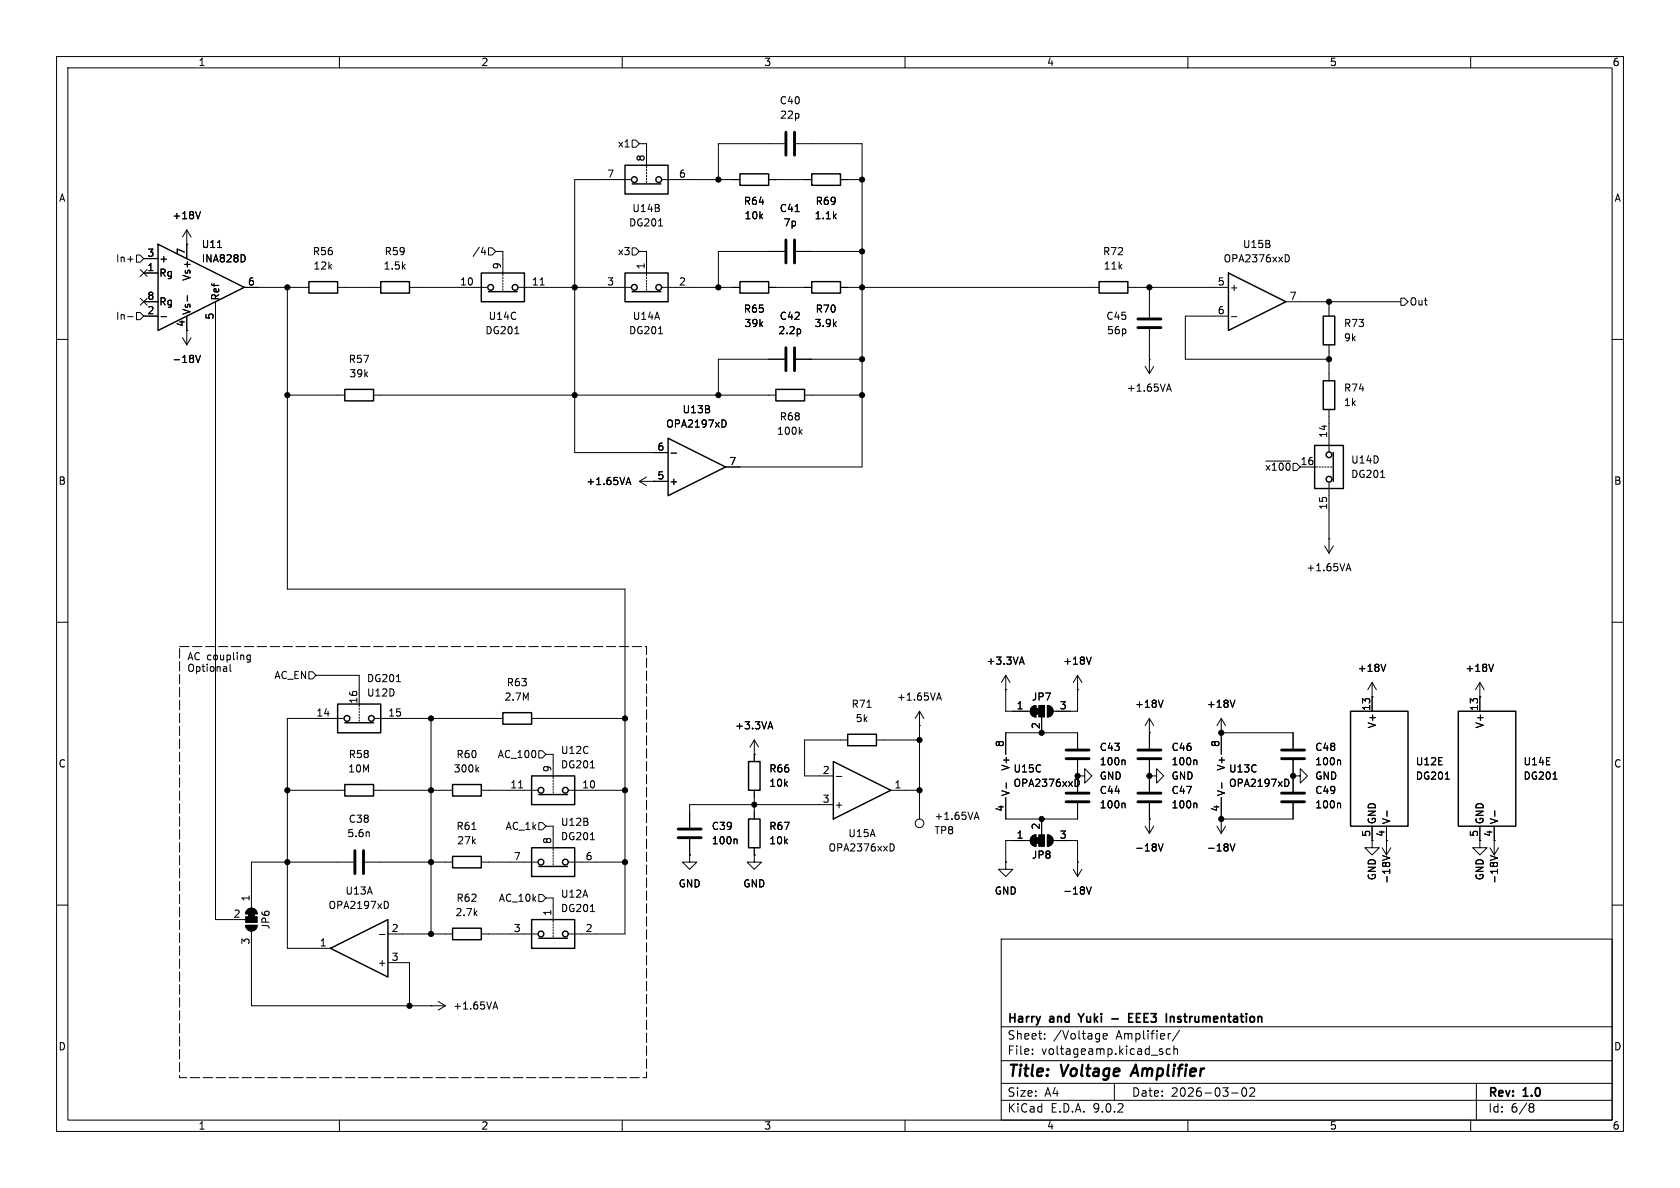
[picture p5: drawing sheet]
<svg xmlns="http://www.w3.org/2000/svg" width="297mm" height="210mm" viewBox="0 0 297 210" stroke-linecap="round" stroke-linejoin="round" font-family="sans-serif">
<g fill="none" stroke="#000" stroke-width=".18">
<path d="M10 10h277v190h-277zM12 12h273v186h-273zM60 10v2M110 10v2M160 10v2M210 10v2M260 10v2M35.4 37.4l-.4 1.3M111.5 31.8h-9.9v48.2h16.5M111.8 24.8h.6l.6 .6-.6 .6h-.6zM113 25.4h1.3v4.3M114.3 30v.2"/>
<path d="M114.3 30.5v.2M114.3 31v.2M114.3 31.5v.3M114.3 32v.3M116.4 39.9h.7M117.1 31.8h13.7M135.9 31.8h7.6M138.7 25.4h-11.7v6.4M140.6 37.4h.7M140.7 25.4h11.7v57.2h-24.1M148.6 31.8h3.8M22.6 56h.9"/>
<path d="M22.6 45.8h.9M24.1 45.1h.7l.6 .6-.6 .7h-.7zM24.1 55.2h.7l.6 .7-.6 .6h-.7zM24.8 47.7l1.2 1.2M24.8 52.7l1.2 1.2M25.4 45.7h2.5M25.4 48.3h2.5M25.4 53.3h2.5M25.4 55.9h2.5M26 47.7l-1.2 1.2M26 52.7l-1.2 1.2M28.5 56h.9"/>
<path d="M32.3 59.7l.7 1.3M33 43.2h.1M33 40.6l-.7 1.3M33 40.6l.8 1.3M33 40.6v5.1M33 55.9v5.1M33.1 52.3v.9M33.8 59.7l-.8 1.3M38.1 53.3v109.3h5.3M38.5 43.8h.7M43.2 50.8h11.4M43.2 45.2l.2 .4-.2 .5"/>
<path d="M50.8 50.8v53.3h59.7v61h-9.9M59.7 50.8h7.6M72.4 50.8h13.7M85.1 44.6h.8M85.7 44.2v.8M86.4 43.8h.6l.6 .7-.6 .6h-.6zM87.6 44.5h1.3v4.3M88.9 49v.3M88.9 49.5v.3M88.9 50v.3M88.9 50.5v.3M88.9 51.1v.2"/>
<path d="M91 59h.7M91.7 50.8h19.8M95.5 50.4h.7M111.8 43.8h.6l.6 .7-.6 .6h-.6zM113 44.5h1.3v4.3M114.3 49v.3M114.3 49.5v.3M114.3 50v.3M114.3 50.5v.3M114.3 51.1v.2M116.4 59h.7M117.1 50.8h13.7"/>
<path d="M135.9 50.8h7.6M138.7 44.5h-11.7v6.3M140.7 44.5h11.7M141.5 58.3v.6M148.6 50.8h45.7M199.4 50.8h17.8M203.2 50.8v5.3M203.2 58.2v7.8M217.2 55.9h-7.7v7.6h25.4M217.7 56h1M227.2 45a.64 .64 0 0 1 .7 .7 .64 .64 0 0 1-.7 .6M227.3 53.3h20.3"/>
<path d="M234.9 53.3v2.6M247.6 52.7h.7l.6 .6-.6 .7h-.7zM10 60h2M34.6 62.8l.4 1.3 .4-1.3M50.8 69.9h10.2M66 69.9h71.2M127.9 74.2a.68 .68 0 0 1 .5 .7 .68 .68 0 0 1-.5 .6M138.7 63.5h-11.7v6.4M140.7 63.5h11.7M141.4 76.3l.4 .5M141.8 75.9l-.5 .5M142.2 69.9h10.2"/>
<path d="M202.4 64.8l.8 1.2M203.2 63.5h.1M204 64.8l-.8 1.2M206.2 69.2l.4-1.3 .5 1.3M206.3 68.8h.6M234.9 61v6.3M234.9 72.4v7.4M285 60h2M110.7 85.7l.4-1.3 .4 1.3M110.8 85.3h.6M113 85.1l1.3 .8M113 85.1h5.1"/>
<path d="M114.3 84.3l-1.3 .8M115.6 85.1h.1M118.6 80.1h1M223.8 81.5h4.4M229.9 82.6h3M233.2 82.6h.2M233.7 82.6h.2M234.2 82.6h.2M234.2 96.5l.7 1.3M234.7 82.6h.2M234.9 95.3h.1M234.9 85.3v12.5"/>
<path d="M235.2 82.6h.3M235.7 96.5l-.8 1.3M244.1 84.4h.7M10 110h2M40.7 117.4v1.1l.2 .2M43.6 116.4l.3 .2h.3M44.2 115.8v1l-.2 .3-.3-.1M44.2 115.9l-.3-.1-.3 .2M54.6 118.7h.6l.7 .7-.7 .6h-.6zM55.9 119.4h7.6v5.6M177.8 119.4l-.8 1.3M177.8 119.4l.8 1.3"/>
<path d="M177.8 119.4v6.3h4.3M180.3 117.1h.6M180.6 116.1l.5 1.3M190.5 119.4l-.8 1.3M190.5 119.4l.8 1.3M190.5 119.4v6.3h-4.3M192.9 116.1l-.4 1.3M238 100.9l.4-1.3 .4 1.3M238.1 100.5h.6M245 117.4l-.4 1.3M264 117.4l-.4 1.3M285 110h2"/>
<path d="M50.8 139.7h10.2M60.7 127h-9.9v40.6h7.6M63.5 125.2v.3M63.5 125.7v.3M63.5 126.2v.3M63.5 126.7v.3M63.5 127.3v.2M66 139.7h14M66.3 127h22.6M70.1 120.5h.7M76.2 127v38.1M84.3 136l.3 .5"/>
<path d="M84.6 135.6l-.4 .5M85.1 139.7h9.9M91.7 139.3h.7M94 127h16.5M95.2 132.7h.7l.6 .7-.6 .6h-.7zM96.5 133.4h1.3v4.3M97.8 137.9v.3M97.8 138.4v.3M97.8 138.9v.3M97.8 139.4v.3M97.8 140v.2M100.6 139.7h9.9"/>
<path d="M104.4 135.7h.7M133.3 133.4h.1M133.3 130.8l-.7 1.3M133.3 130.8l.8 1.3M133.3 130.8v3.8M133.3 139.7v5.1M135.9 128.5h.6M136.2 127.6l.4 1.2M147.8 137.3h1M149.9 130.8h-7.7v6.4h5.1M153.3 125h.7M154.9 130.8h7.7"/>
<path d="M157.5 139.7h5.1M162.6 128.3h.1M162.6 125.7l-.8 1.3M162.6 125.7l.7 1.3M162.6 125.7v19.1M165.6 123.8l.4-1.3 .4 1.3M165.7 123.4h.6M177.8 121.9h.1M177.9 138.4v1M182.4 125l.7-.3v2a1.02 1.02 0 0 1-.9-.6 1.02 1.02 0 0 1 .2-1.1zM184.1 126.7v2.8M185.2 124.7a1.02 1.02 0 0 1 1 1 1.02 1.02 0 0 1-1 1z"/>
<path d="M190.1 137.7a.64 .64 0 0 1 .7 .7 .64 .64 0 0 1-.7 .6M190.5 121.9h.1M190.5 137.2h1.3v-1.3l1.2 1.3-1.2 1.2v-1.2M190.5 137.2h.1M190.5 132.3v-2.8h-12.7v3.9M190.5 134.4v5.6M198.7 134.4l.2 .1v.7M203.2 129.5h.1M203.2 137.2h1.3v-1.3l1.2 1.3-1.2 1.2v-1.2M203.2 137.2h.1M203.2 127v5.3M203.2 134.4v5.6"/>
<path d="M203.2 127l-.8 1.3M203.2 127l.8 1.3M205.6 123.8l-.4 1.2M211.4 134.4l.2 .1v.7M215.9 129.5h.1M215.9 127v6.4M215.9 127l-.8 1.3M215.9 127l.8 1.3M215.9 129.5h12.7v2.8M216 138.4v1M218.3 123.8l-.4 1.2M227.4 137.7a.68 .68 0 0 1 .5 .7 .68 .68 0 0 1-.5 .6"/>
<path d="M228.6 137.2h1.3v-1.3l1.2 1.3-1.2 1.2v-1.2M228.6 137.2h.1M228.6 134.4v5.6M236.8 134.4l.2 .1v.7M242.6 123.2h.1M242.6 120.7v5M242.6 120.7l-.8 1.2M242.6 120.7l.7 1.2M255.5 137.7h.7M261.6 123.2h.1M261.6 120.7v5M261.6 120.7l-.7 1.2"/>
<path d="M261.6 120.7l.8 1.2M274.6 137.7h.7M62.5 152.4h-18.1v8.1M64.5 152.4h15.5M65.2 147.1l.1 .8M68.2 159.3a.68 .68 0 0 1 .5 .7 .68 .68 0 0 1-.5 .6M83.4 146.6h.8M85.1 152.4h9.9M95.2 158.1h.7l.6 .7-.6 .6h-.7zM95.2 145.4h.7l.6 .7-.6 .6h-.7zM96.5 146.1h1.3v4.3M96.5 158.8h1.3v4.3"/>
<path d="M97.8 150.6v.3M97.8 151.1v.3M97.8 151.6v.3M97.8 152.1v.3M97.8 152.7v.2M100.6 152.4h9.9M104.4 148.4h.7M121.9 151.1v1.3h1.3l-1.3 1.3-1.3-1.3h1.3M121.9 151.1h.1M121.9 148.3v2.8M130.1 148.3l.2 .2v.7M133.3 151.1v1.3h1.3l-1.3 1.3-1.2-1.3h1.2"/>
<path d="M133.3 151.1h.1M133.3 149.9v1.2M147.3 142.2h-25.4v4.1M157.4 149.2a.64 .64 0 0 1 .7 .6 .64 .64 0 0 1-.7 .6M172.2 144.9l.4-1.3 .5 1.3M172.3 144.5h.7M177.8 152.4v1.3h1.3l-1.3 1.2-1.3-1.2h1.3M177.8 152.4h.1M177.8 141v3.8h12.7v-2.8M182.1 148.6h-4.3v3.8M182.4 147.9l.7-.3v2a1.02 1.02 0 0 1-.9-.6 1.02 1.02 0 0 1 .2-1.1zM184.1 144.8v2.8"/>
<path d="M185.2 147.6a1.02 1.02 0 0 1 1 1 1.02 1.02 0 0 1-1 1zM186.2 148.6h4.3v6.3M189.7 153.7l.8 1.2M190.5 152.4h.1M191.3 153.7l-.8 1.2M192.1 156.8l.4 1.3 .4-1.3M198.7 142l.2 .2v.6M202.4 146.1l.8 1.2M203.2 144.8h.1M203.2 142v5.3M204 146.1l-.8 1.2M204.8 149.2l.4 1.2 .4-1.2"/>
<path d="M211.4 142l.2 .2v.6M215.1 146.1l.8 1.2M215.9 144.8h.1M215.9 141v6.3M216.7 146.1l-.8 1.2M217.5 149.2l.4 1.2 .4-1.2M228.6 142v2.8h-12.7M236.8 142l.2 .2v.6M242.6 148.6v1.3h1.2l-1.2 1.2-1.3-1.2h1.3M242.6 148.6h.1M242.6 146.1v2.5M244.3 149.9l.8 1.2"/>
<path d="M244.4 151.3l1.3 .4-1.3 .4M245.1 146.1v5M245.2 143.3v1M245.9 149.9l-.8 1.2M261.6 148.6v1.3h1.3l-1.3 1.2-1.3-1.2h1.3M261.6 148.6h.1M261.6 146.1v2.5M263.4 149.9l.8 1.2M263.5 151.3l1.2 .4-1.2 .4M264.2 146.1v5M264.3 143.3v1M264.9 149.9l-.7 1.2"/>
<path d="M10 160h2M43.4 163.6h2.1a1.02 1.02 0 0 1-1.1 1 1.02 1.02 0 0 1-1-1zM43.7 160.8a1.02 1.02 0 0 1 1.1-.2 1.02 1.02 0 0 1 .7 .9h-2.1zM44.4 164.6v13.2h34.3M67.1 165.2h1M68.6 165.1h11.4M68.6 170.2h3.8v7.6M76.2 177.8h.1M77.5 177l1.2 .8M78.7 177.8l-1.2 .8M85.1 165.1h9.9M87.1 178.4l.5-1.3 .4 1.3"/>
<path d="M87.3 178h.6M97.8 163.3v.3M97.8 163.8v.3M97.8 164.3v.3M97.8 164.8v.3M97.8 165.4v.2M104.4 161.1h.7M177 166h108v32h-108zM285 160h2M60 198v2M110 198v2M160 198v2"/>
<path d="M177 194.5h108M177 191.5h108M177 187.5h108M177 181.5h108M182.5 186.3v.1M182.5 185.5v.1M184.7 183.6v.1M184.7 182.8v.1M195 183.2l.7-.1v-.3l-.5-.1-.2 .2 .1 .7h.6M197 191.5v3M205.2 185.9l.3 .1 .1 .2-.2 .2h-.3M205.2 185.4l.3 .1"/>
<path d="M206.8 182.7h.2M206.9 185.5l-.4-.1-.3 .3v.4l.1 .2h.6M207.5 185.5l.2-.1 .4 .1 .1 .9M207.5 184.9v1.5M208.5 182.1l-1.3 2M210 198v2M217.7 193.2h1.2M219.7 192.4l.2-.1a.81 .81 0 0 1 .6 .6 .81 .81 0 0 1-.3 .8l-.2 .1a.81 .81 0 0 1-.3-1.4zM221 192.4l.5-.1 .2 .1 .1 .3-.9 1.1h.9M260 198v2M261 191.5v6.5M270.6 195.1l.4 .1 .2 .2-.3 .3"/>
<path d="M270.6 195.7h.3M270.9 195.7l.2 .2 .1 .4-.2 .2-.4 .1"/>
<circle cx="162.6" cy="145.5" r=".76"/>
</g>
<path d="M200.8 188.2l-.9 2" fill="none" stroke="#000" stroke-width=".4"/>
<path d="M190.6 179.2l.5 .8M199.6 179.9h.5M200.3 179.2h-.7v1.5h.7M207.3 179.7l.3 .2v.8M196.6 180.1h1.1" fill="none" stroke="#000" stroke-width=".3"/>
<g fill="none" stroke="#000" stroke-width=".25">
<path d="M110.5 29.2h7.6v5.1h-7.6zM111.8 32.5h5M130.8 30.7h5.1v2.1h-5.1zM143.5 30.7h5.1v2.1h-5.1zM27.9 43.2l15.3 7.6-15.3 7.6zM54.6 49.8h5.1v2h-5.1zM67.3 49.8h5.1v2h-5.1zM85.1 48.3h7.6v5h-7.6zM86.4 51.6h5M110.5 48.3h7.6v5h-7.6zM111.8 51.6h5M130.8 49.8h5.1v2h-5.1z"/>
<path d="M143.5 49.8h5.1v2h-5.1zM194.3 49.8h5.1v2h-5.1zM217.2 48.3l10.1 5-10.1 5.1zM233.9 55.9h2.1v5.1h-2.1zM61 68.8h5v2.1h-5zM118.1 77.5l10.2 5.1-10.2 5zM137.2 68.8h5v2.1h-5zM232.4 78.7h5.1v7.7h-5.1zM233.9 67.3h2.1v5.1h-2.1zM235.7 80v5.1M59.7 124.5h7.6v5h-7.6zM61 138.7h5v2h-5z"/>
<path d="M61 127.8h5M80 138.7h5.1v2h-5.1zM88.9 126h5.1v2h-5.1zM94 137.2h7.6v5h-7.6zM132.3 134.6h2.1v5.1h-2.1zM147.3 134.6l10.2 5.1-10.2 5.1zM149.9 129.8h5v2h-5zM238.8 125.7h10.1v20.4h-10.1zM257.8 125.7h10.2v20.4h-10.2zM80 151.4h5.1v2h-5.1zM94 149.9h7.6v5h-7.6zM95.2 140.5h5.1"/>
<path d="M95.2 153.2h5.1M132.3 144.8h2.1v5.1h-2.1zM58.4 167.6l10.2-5v10.1zM80 164.1h5.1v2h-5.1zM94 162.6h7.6v5h-7.6zM95.2 165.9h5.1"/>
<circle cx="112.1" cy="31.8" r=".51"/>
<circle cx="116.5" cy="31.8" r=".51"/>
<circle cx="86.7" cy="50.8" r=".51"/>
<circle cx="91.1" cy="50.8" r=".51"/>
<circle cx="112.1" cy="50.8" r=".51"/>
<circle cx="116.5" cy="50.8" r=".51"/>
<circle cx="235" cy="80.4" r=".51"/>
<circle cx="235" cy="84.7" r=".51"/>
<circle cx="61.3" cy="127" r=".51"/>
<circle cx="65.7" cy="127" r=".51"/>
<circle cx="95.6" cy="139.7" r=".51"/>
<circle cx="99.9" cy="139.7" r=".51"/>
<circle cx="95.6" cy="152.4" r=".51"/>
<circle cx="99.9" cy="152.4" r=".51"/>
<circle cx="95.6" cy="165.1" r=".51"/>
<circle cx="99.9" cy="165.1" r=".51"/>
</g>
<g fill="none" stroke="#000" stroke-width=".51">
<path d="M138.9 23.4v4M140.5 23.4v4M138.9 42.4v4.1M140.5 42.4v4.1M201.2 56.4h4M201.2 57.9h4M138.9 61.5v4M140.5 61.5v4M188.5 132.6h4M188.5 134.1h4M201.2 132.6h4M201.2 134.1h4"/>
<path d="M226.6 132.6h4M226.6 134.1h4M62.7 150.4v4M64.3 150.4v4M119.9 146.6h4.1M119.9 148.1h4.1M188.5 140.2h4M188.5 141.7h4M201.2 140.2h4M201.2 141.7h4M226.6 140.2h4M226.6 141.7h4"/>
</g>
<g fill="#000" stroke="#000" stroke-width=".18">
<path d="M183.1 125.2h.5v1h-.5zM182.4 125l.7-.3v2a1.02 1.02 0 0 1-.9-.6 1.02 1.02 0 0 1 .2-1.1zM183.6 124.7h1.1v2h-1.1zM185.2 124.7a1.02 1.02 0 0 1 1 1 1.02 1.02 0 0 1-1 1zM183.1 148.1h.5v1h-.5zM182.4 147.9l.7-.3v2a1.02 1.02 0 0 1-.9-.6 1.02 1.02 0 0 1 .2-1.1zM183.6 147.6h1.1v2h-1.1zM185.2 147.6a1.02 1.02 0 0 1 1 1 1.02 1.02 0 0 1-1 1zM43.4 163.6h2.1a1.02 1.02 0 0 1-1.1 1 1.02 1.02 0 0 1-1-1zM43.9 161.5h1.1v.6h-1.1zM43.7 160.8a1.02 1.02 0 0 1 1.1-.2 1.02 1.02 0 0 1 .7 .9h-2.1zM43.4 162.1h2.1v1h-2.1z"/>
<circle cx="127" cy="31.8" r=".46"/>
<circle cx="152.4" cy="31.8" r=".46"/>
<circle cx="50.8" cy="50.8" r=".46"/>
<circle cx="101.6" cy="50.8" r=".46"/>
<circle cx="127" cy="50.8" r=".46"/>
<circle cx="152.4" cy="50.8" r=".46"/>
<circle cx="152.4" cy="44.5" r=".46"/>
<circle cx="203.2" cy="50.8" r=".46"/>
<circle cx="234.9" cy="53.3" r=".46"/>
<circle cx="50.8" cy="69.9" r=".46"/>
<circle cx="101.6" cy="69.9" r=".46"/>
<circle cx="127" cy="69.9" r=".46"/>
<circle cx="152.4" cy="69.9" r=".46"/>
<circle cx="152.4" cy="63.5" r=".46"/>
<circle cx="234.9" cy="63.5" r=".46"/>
<circle cx="50.8" cy="139.7" r=".46"/>
<circle cx="76.2" cy="127" r=".46"/>
<circle cx="76.2" cy="139.7" r=".46"/>
<circle cx="110.5" cy="139.7" r=".46"/>
<circle cx="110.5" cy="127" r=".46"/>
<circle cx="162.6" cy="130.8" r=".46"/>
<circle cx="162.6" cy="139.7" r=".46"/>
<circle cx="184.1" cy="129.5" r=".46"/>
<circle cx="190.5" cy="137.2" r=".46"/>
<circle cx="203.2" cy="137.2" r=".46"/>
<circle cx="215.9" cy="129.5" r=".46"/>
<circle cx="228.6" cy="137.2" r=".46"/>
<circle cx="50.8" cy="152.4" r=".46"/>
<circle cx="76.2" cy="152.4" r=".46"/>
<circle cx="110.5" cy="152.4" r=".46"/>
<circle cx="133.3" cy="142.2" r=".46"/>
<circle cx="184.1" cy="144.8" r=".46"/>
<circle cx="215.9" cy="144.8" r=".46"/>
<circle cx="72.4" cy="177.8" r=".46"/>
<circle cx="76.2" cy="165.1" r=".46"/>
</g>
<path d="M31.7 114.3h82.6v76.2h-82.6z" fill="none" stroke="#000" stroke-width=".18" stroke-dasharray="1.7 .6"/>
<g font-size="2.8">
<text x="178" y="190.9">Title:</text>
<text x="187.7" y="190.9">Voltage</text>
<text x="201" y="190.9">Amplifier</text>
</g>
<g font-size="2.1">
<text x="178" y="184">Sheet:</text>
<text x="178" y="181.2">Harry</text>
<text x="185.7" y="181.2">and</text>
<text x="186.2" y="184">/Voltage</text>
<text x="191.5" y="181.2">Yuki</text>
<text x="197.4" y="184">Amplifier/</text>
<text x="201.4" y="181.2">EEE3</text>
<text x="208.6" y="181.2">Instrumentation</text>
<text x="178" y="186.7">File:</text>
<text x="184.1" y="186.7">voltageamp.kicad_sch</text>
<text x="178" y="196.9">KiCad</text>
<text x="178" y="194.1">Size:</text>
<text x="184.7" y="194.1">A4</text>
<text x="185.7" y="196.9">E.D.A.</text>
<text x="193.3" y="196.9">9.0.2</text>
<text x="200" y="194.1">Date:</text>
<text x="207" y="194.1">2026-03-02</text>
<text x="263" y="194.3">Rev:</text>
<text x="263" y="196.9">Id:</text>
<text x="267.1" y="196.9">6/8</text>
<text x="269.4" y="194.3">1.0</text>
</g>
<g font-size="1.8">
<text x="35" y="11.9">1</text>
<text x="85" y="11.9">2</text>
<text x="135" y="11.9">3</text>
<text x="185" y="11.9">4</text>
<text x="235" y="11.9">5</text>
<text x="285" y="11.9">6</text>
<text x="137.8" y="18.6">C40</text>
<text x="137.8" y="21.2">22p</text>
<text x="109.1" y="26.3">x1</text>
<text x="114" y="28.6" transform="rotate(-90 114 28.6)">8</text>
<text x="10.3" y="35.9">A</text>
<text x="107.2" y="31.5">7</text>
<text x="119.9" y="31.5">6</text>
<text x="285.3" y="35.9">A</text>
<text x="30.4" y="39">+18V</text>
<text x="111.1" y="40.2">DG201</text>
<text x="111.7" y="37.7">U14B</text>
<text x="131.4" y="36.4">R64</text>
<text x="131.5" y="39">10k</text>
<text x="137.8" y="37.7">C41</text>
<text x="138.4" y="40.2">7p</text>
<text x="143.9" y="39">1.1k</text>
<text x="144.1" y="36.4">R69</text>
<text x="20.4" y="46.6">In+</text>
<text x="26" y="45.5">3</text>
<text x="28.1" y="46.6">+</text>
<text x="32.8" y="45.2" transform="rotate(-90 32.8 45.2)">7</text>
<text x="35.6" y="44">U11</text>
<text x="35.6" y="46.6">INA828D</text>
<text x="55.2" y="45.3">R56</text>
<text x="55.3" y="47.9">12k</text>
<text x="67.7" y="47.9">1.5k</text>
<text x="67.9" y="45.3">R59</text>
<text x="83.4" y="45.3">/4</text>
<text x="88.6" y="47.7" transform="rotate(-90 88.6 47.7)">9</text>
<text x="109.1" y="45.3">x3</text>
<text x="114" y="47.7" transform="rotate(-90 114 47.7)">1</text>
<text x="194.9" y="45.3">R72</text>
<text x="195" y="47.9">11k</text>
<text x="216.2" y="46.6">OPA2376xxD</text>
<text x="219.6" y="44">U15B</text>
<text x="26" y="48">1</text>
<text x="26" y="53.1">8</text>
<text x="28.1" y="49.1">Rg</text>
<text x="33.9" y="49.7" transform="rotate(-90 33.9 49.7)">Vs+</text>
<text x="39" y="53.2" transform="rotate(-90 39 53.2)">Ref</text>
<text x="43.7" y="50.5">6</text>
<text x="81.2" y="50.5">10</text>
<text x="93.9" y="50.5">11</text>
<text x="107.2" y="50.5">3</text>
<text x="119.9" y="50.5">2</text>
<text x="215.2" y="50.5">5</text>
<text x="217.3" y="51.7">+</text>
<text x="227.9" y="53.1">7</text>
<text x="20.4" y="56.7">In-</text>
<text x="26" y="55.6">2</text>
<text x="28.1" y="54.2">Rg</text>
<text x="32.8" y="57.9" transform="rotate(-90 32.8 57.9)">4</text>
<text x="33.9" y="55.8" transform="rotate(-90 33.9 55.8)">Vs-</text>
<text x="37.8" y="56.6" transform="rotate(-90 37.8 56.6)">5</text>
<text x="85.7" y="59.3">DG201</text>
<text x="86.3" y="56.7">U14C</text>
<text x="111.1" y="59.3">DG201</text>
<text x="111.8" y="56.7">U14A</text>
<text x="131.4" y="55.5">R65</text>
<text x="131.5" y="58">39k</text>
<text x="137.5" y="59.3">2.2p</text>
<text x="137.8" y="56.7">C42</text>
<text x="143.9" y="58">3.9k</text>
<text x="144.1" y="55.5">R70</text>
<text x="195.5" y="56.7">C45</text>
<text x="195.6" y="59.3">56p</text>
<text x="215.2" y="55.6">6</text>
<text x="237.5" y="58">R73</text>
<text x="249.1" y="54.2">Out</text>
<text x="30.4" y="64.4">-18V</text>
<text x="61.6" y="64.4">R57</text>
<text x="237.5" y="60.6">9k</text>
<text x="61.7" y="66.9">39k</text>
<text x="199.1" y="69.4">+1.65VA</text>
<text x="237.5" y="69.4">R74</text>
<text x="237.5" y="72">1k</text>
<text x="117.7" y="75.8">OPA2197xD</text>
<text x="120.6" y="73.3">U13B</text>
<text x="137.3" y="77.1">100k</text>
<text x="137.8" y="74.5">R68</text>
<text x="234.7" y="77.5" transform="rotate(-90 234.7 77.5)">14</text>
<text x="116.1" y="79.8">6</text>
<text x="128.8" y="82.3">7</text>
<text x="223.5" y="83.4">~{x100}</text>
<text x="229.8" y="82.3">16</text>
<text x="238.8" y="82.1">U14D</text>
<text x="10.3" y="85.9">B</text>
<text x="103.6" y="86">+1.65VA</text>
<text x="116.1" y="84.8">5</text>
<text x="118.2" y="86">+</text>
<text x="238.8" y="84.7">DG201</text>
<text x="285.3" y="85.9">B</text>
<text x="234.7" y="90.2" transform="rotate(-90 234.7 90.2)">15</text>
<text x="230.9" y="101.2">+1.65VA</text>
<text x="33" y="117">AC coupling</text>
<text x="33" y="119.1">Optional</text>
<text x="174.3" y="117.7">+3.3VA</text>
<text x="187.9" y="117.7">+18V</text>
<text x="239.9" y="119">+18V</text>
<text x="259" y="119">+18V</text>
<text x="48.4" y="120.2">AC_EN</text>
<text x="63.2" y="124.5" transform="rotate(-90 63.2 124.5)">16</text>
<text x="64.8" y="123.3">U12D</text>
<text x="64.8" y="120.8">DG201</text>
<text x="89.1" y="124.1">2.7M</text>
<text x="89.5" y="121.5">R63</text>
<text x="150.5" y="125.3">R71</text>
<text x="158.5" y="124.1">+1.65VA</text>
<text x="179.6" y="125.5">1</text>
<text x="182.3" y="124.1">JP7</text>
<text x="187.3" y="125.5">3</text>
<text x="200.6" y="125.3">+18V</text>
<text x="213.3" y="125.3">+18V</text>
<text x="242.3" y="125.8" transform="rotate(-90 242.3 125.8)">13</text>
<text x="261.4" y="125.8" transform="rotate(-90 261.4 125.8)">13</text>
<text x="55.8" y="126.7">14</text>
<text x="68.5" y="126.7">15</text>
<text x="129.9" y="129.1">+3.3VA</text>
<text x="151.2" y="127.9">5k</text>
<text x="183.9" y="129" transform="rotate(-90 183.9 129)">2</text>
<text x="243.4" y="128.8" transform="rotate(-90 243.4 128.8)">V+</text>
<text x="262.5" y="128.8" transform="rotate(-90 262.5 128.8)">V+</text>
<text x="10.3" y="135.9">C</text>
<text x="61.5" y="136.8">10M</text>
<text x="61.6" y="134.2">R58</text>
<text x="80.1" y="136.8">300k</text>
<text x="80.6" y="134.2">R60</text>
<text x="87.9" y="134.2">AC_100</text>
<text x="97.5" y="136.6" transform="rotate(-90 97.5 136.6)">9</text>
<text x="99.1" y="133.5">U12C</text>
<text x="99.1" y="136">DG201</text>
<text x="135.9" y="136.8">R66</text>
<text x="145.3" y="136.9">2</text>
<text x="177.5" y="132.2" transform="rotate(-90 177.5 132.2)">8</text>
<text x="178.7" y="136.3" transform="rotate(-90 178.7 136.3)">V+</text>
<text x="179.1" y="136.8">U15C</text>
<text x="194.3" y="135.5">100n</text>
<text x="194.3" y="132.9">C43</text>
<text x="207" y="135.5">100n</text>
<text x="207" y="132.9">C46</text>
<text x="215.6" y="132.2" transform="rotate(-90 215.6 132.2)">8</text>
<text x="216.8" y="136.3" transform="rotate(-90 216.8 136.3)">V+</text>
<text x="217.2" y="136.8">U13C</text>
<text x="232.4" y="135.5">100n</text>
<text x="232.4" y="132.9">C48</text>
<text x="250.2" y="135.5">U12E</text>
<text x="269.2" y="135.5">U14E</text>
<text x="285.3" y="135.9">C</text>
<text x="90.1" y="139.4">11</text>
<text x="102.8" y="139.4">10</text>
<text x="135.9" y="139.3">10k</text>
<text x="145.3" y="142">3</text>
<text x="147.4" y="143.1">+</text>
<text x="158" y="139.4">1</text>
<text x="177.5" y="143.6" transform="rotate(-90 177.5 143.6)">4</text>
<text x="178.7" y="140.8" transform="rotate(-90 178.7 140.8)">V-</text>
<text x="179.1" y="139.3">OPA2376xxD</text>
<text x="194.3" y="143.1">100n</text>
<text x="194.3" y="138">GND</text>
<text x="194.3" y="140.6">C44</text>
<text x="207" y="143.1">100n</text>
<text x="207" y="138">GND</text>
<text x="207" y="140.6">C47</text>
<text x="215.6" y="143.6" transform="rotate(-90 215.6 143.6)">4</text>
<text x="216.8" y="140.8" transform="rotate(-90 216.8 140.8)">V-</text>
<text x="217.2" y="139.3">OPA2197xD</text>
<text x="232.4" y="138">GND</text>
<text x="232.4" y="143.1">100n</text>
<text x="232.4" y="140.6">C49</text>
<text x="250.2" y="138">DG201</text>
<text x="269.2" y="138">DG201</text>
<text x="61.3" y="148.2">5.6n</text>
<text x="61.6" y="145.6">C38</text>
<text x="80.6" y="146.9">R61</text>
<text x="80.7" y="149.5">27k</text>
<text x="89.3" y="146.9">AC_1k</text>
<text x="97.5" y="149.3" transform="rotate(-90 97.5 149.3)">8</text>
<text x="99.1" y="146.2">U12B</text>
<text x="99.1" y="148.7">DG201</text>
<text x="125.7" y="149.5">100n</text>
<text x="125.7" y="146.9">C39</text>
<text x="135.9" y="149.5">10k</text>
<text x="135.9" y="146.9">R67</text>
<text x="149.9" y="148.2">U15A</text>
<text x="165.1" y="147.7">TP8</text>
<text x="165.1" y="145.1">+1.65VA</text>
<text x="179.6" y="148.3">1</text>
<text x="183.9" y="146.8" transform="rotate(-90 183.9 146.8)">2</text>
<text x="187.3" y="148.3">3</text>
<text x="242.3" y="148" transform="rotate(-90 242.3 148)">5</text>
<text x="243.4" y="145.8" transform="rotate(-90 243.4 145.8)">GND</text>
<text x="244.9" y="148" transform="rotate(-90 244.9 148)">4</text>
<text x="246" y="145.8" transform="rotate(-90 246 145.8)">V-</text>
<text x="261.4" y="148" transform="rotate(-90 261.4 148)">5</text>
<text x="262.5" y="145.8" transform="rotate(-90 262.5 145.8)">GND</text>
<text x="263.9" y="148" transform="rotate(-90 263.9 148)">4</text>
<text x="265" y="145.8" transform="rotate(-90 265 145.8)">V-</text>
<text x="90.7" y="152.1">7</text>
<text x="103.4" y="152.1">6</text>
<text x="146.4" y="150.7">OPA2376xxD</text>
<text x="182.3" y="152">JP8</text>
<text x="200.6" y="150.7">-18V</text>
<text x="213.3" y="150.7">-18V</text>
<text x="243.4" y="155.7" transform="rotate(-90 243.4 155.7)">GND</text>
<text x="262.5" y="155.7" transform="rotate(-90 262.5 155.7)">GND</text>
<text x="44.2" y="159.5" transform="rotate(-90 44.2 159.5)">1</text>
<text x="58" y="160.9">OPA2197xD</text>
<text x="61" y="158.3">U13A</text>
<text x="80.6" y="159.6">R62</text>
<text x="88.1" y="159.6">AC_10k</text>
<text x="97.5" y="162" transform="rotate(-90 97.5 162)">1</text>
<text x="99.1" y="158.9">U12A</text>
<text x="99.1" y="161.4">DG201</text>
<text x="119.9" y="157.1">GND</text>
<text x="131.3" y="157.1">GND</text>
<text x="175.8" y="158.3">GND</text>
<text x="187.9" y="158.3">-18V</text>
<text x="246" y="156.3" transform="rotate(-90 246 156.3)">-18V</text>
<text x="265" y="156.3" transform="rotate(-90 265 156.3)">-18V</text>
<text x="41.2" y="162.3">2</text>
<text x="44.2" y="167.1" transform="rotate(-90 44.2 167.1)">3</text>
<text x="47.9" y="164.4" transform="rotate(-90 47.9 164.4)">JP6</text>
<text x="56.4" y="167.4">1</text>
<text x="69.1" y="164.8">2</text>
<text x="80.4" y="162.2">2.7k</text>
<text x="90.7" y="164.8">3</text>
<text x="103.4" y="164.8">2</text>
<text x="66.7" y="171">+</text>
<text x="69.1" y="169.9">3</text>
<text x="80" y="178.7">+1.65VA</text>
<text x="10.3" y="185.9">D</text>
<text x="285.3" y="185.9">D</text>
<text x="35" y="199.9">1</text>
<text x="85" y="199.9">2</text>
<text x="135" y="199.9">3</text>
<text x="185" y="199.9">4</text>
<text x="235" y="199.9">5</text>
<text x="285" y="199.9">6</text>
</g>
</svg>
